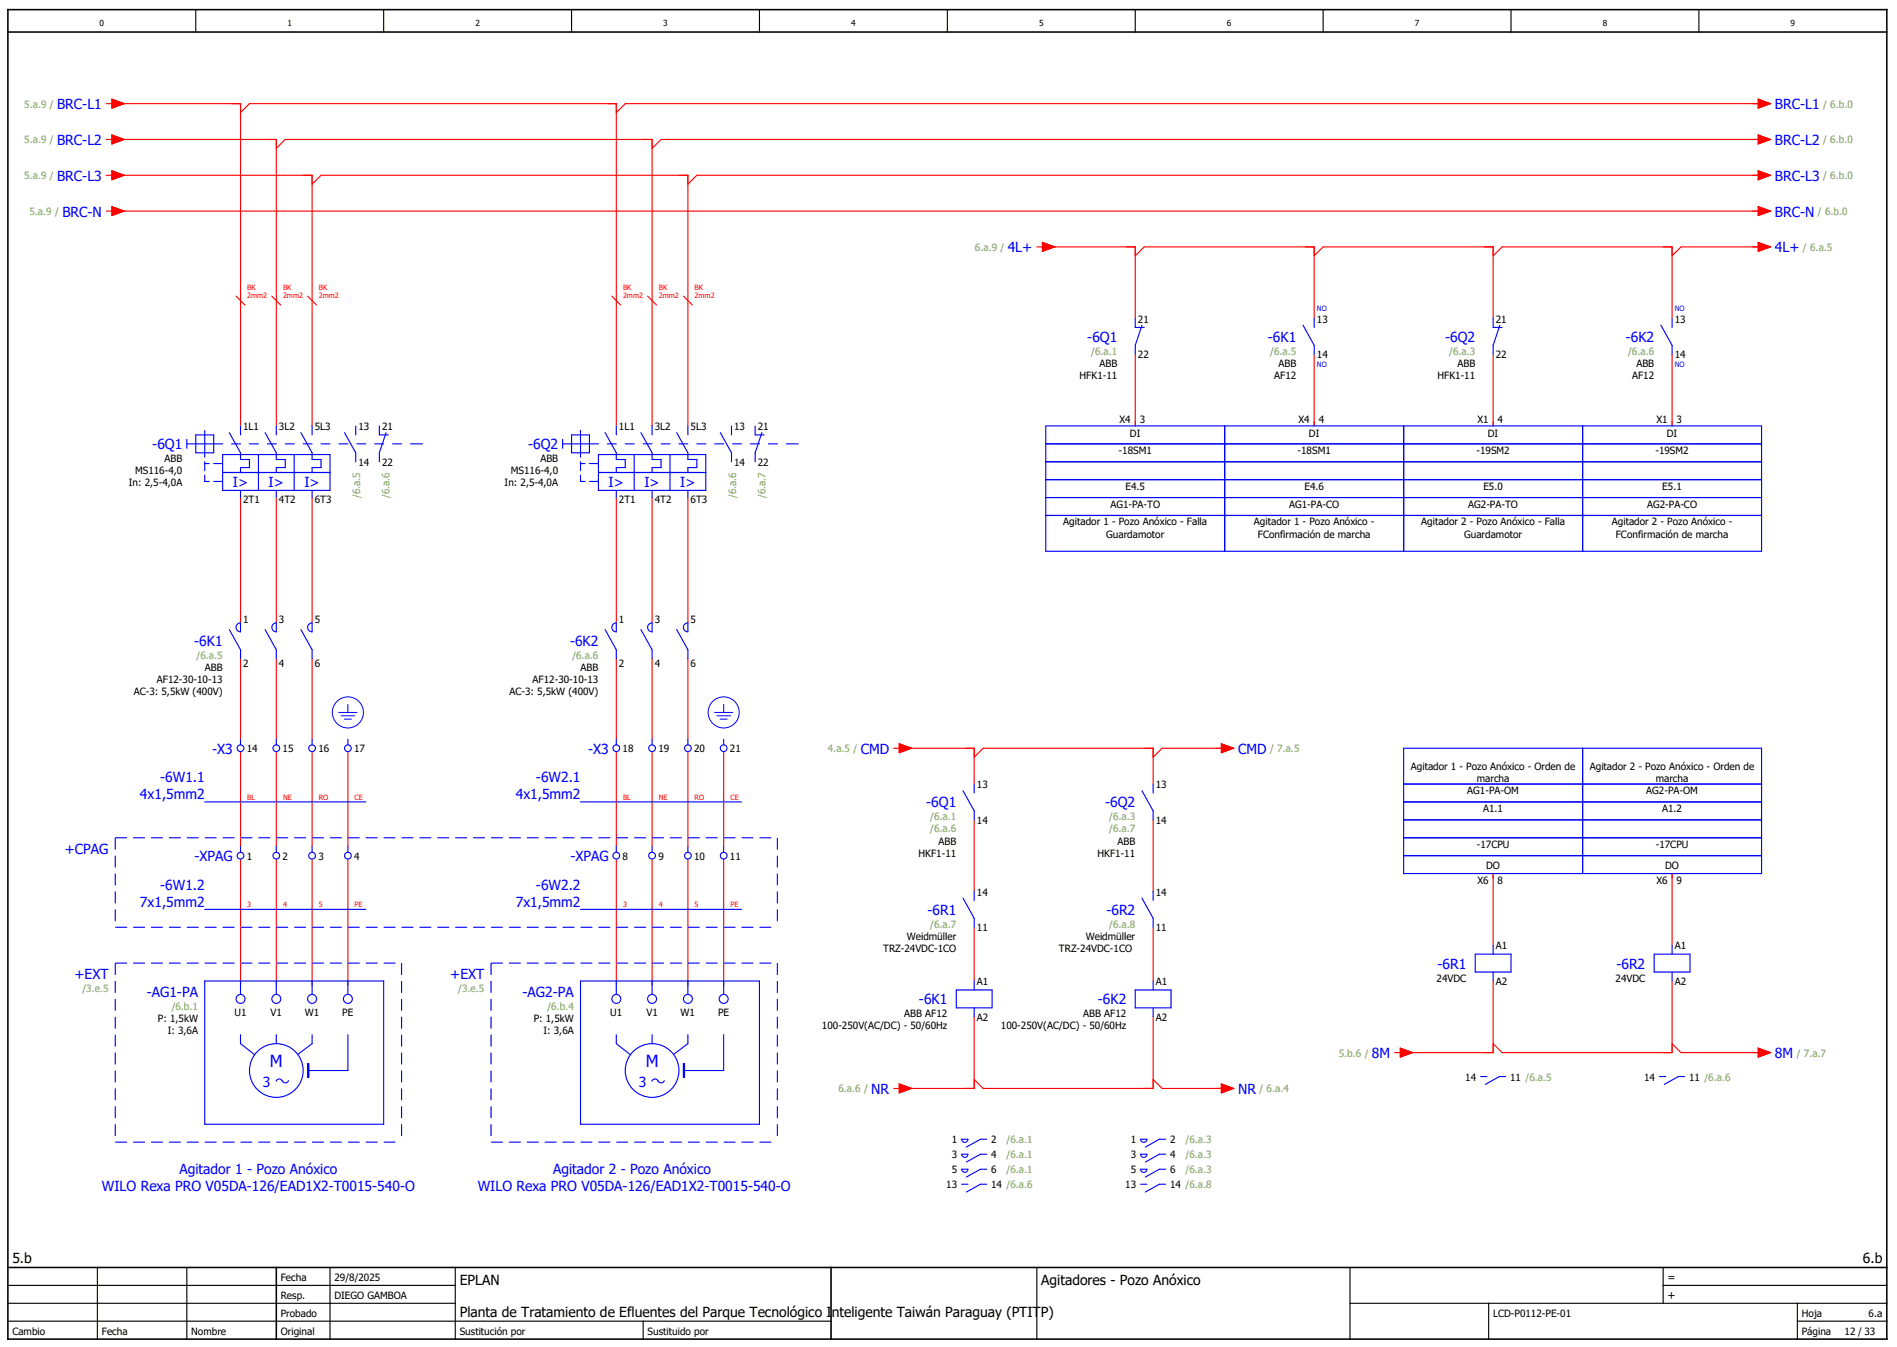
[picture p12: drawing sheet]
<svg xmlns="http://www.w3.org/2000/svg" width="424mm" height="301mm" viewBox="0 0 424 301" stroke-linecap="round" stroke-linejoin="round" font-family="sans-serif">
<g fill="none" stroke="#000" stroke-width=".25">
<path d="M43.8 2.2v5M85.8 2.2v5M127.8 2.2v5M169.8 2.2v5M211.8 2.2v5M253.8 2.2v5M295.8 2.2v5M337.8 2.2v5M379.8 2.2v5M1.8 295.2h184M1.8 291.2h100M1.8 287.2h100"/>
<path d="M21.8 283.2v16M41.8 283.2v16M73.8 283.2v16M101.8 283.2v16M143.8 295.2v4M231.8 283.2v16M301.8 291.2h120M301.8 283.2v16M332.8 291.2v8M371.8 287.2h50M371.8 283.2v8M401.8 295.2h20"/>
<path d="M401.8 291.2v8"/>
</g>
<path d="M1.8 7.2h420M1.8 2.2h420v297h-420zM1.8 283.2h420M61.8 283.2v16M185.8 283.2v16" fill="none" stroke="#000" stroke-width=".35"/>
<g fill="none" stroke="#f00" stroke-width=".25">
<path d="M23.8 23.2h1.2M23.8 31.2h1.2M23.8 39.2h1.2M25 22.2l2.8 1-2.8 1zM25 30.2l2.8 1-2.8 1zM25 38.2l2.8 1-2.8 1zM25.8 23.2h28v72M25.8 31.2h36v64M25.8 39.2h44v56M53.8 25.2l2-2h82v72M61.8 33.2l2-2h82v64M393 22.2l2.8 1-2.8 1z"/>
<path d="M393 30.2l2.8 1-2.8 1zM393 38.2l2.8 1-2.8 1zM393.8 23.2h-254l-2 2M393.8 31.2h-246l-2 2M393.8 39.2h-238l-2 2M23.8 47.2h1.2M25 46.2l2.8 1-2.8 1zM25.8 47.2h368M69.8 41.2l2-2h82v56M231.8 55.2h1.2M233 54.2l2.8 1-2.8 1zM233.8 55.2h20v16"/>
<path d="M253.8 57.2l2-2h38v16M293.8 57.2l2-2h38v16M333.8 57.2l2-2h38v16M393 46.2l2.8 1-2.8 1zM393 54.2l2.8 1-2.8 1zM393.8 55.2h-18l-2 2M52.8 66.2l2 2M60.8 66.2l2 2M68.8 66.2l2 2M136.8 66.2l2 2M144.8 66.2l2 2M152.8 66.2l2 2"/>
<path d="M253.8 79.2v16M293.8 79.2v16M333.8 79.2v16M373.8 79.2v16M53.8 111.2v28M61.8 111.2v28M69.8 111.2v28M137.8 111.2v28M145.8 111.2v28M153.8 111.2v28M53.8 147.2v18M61.8 147.2v18"/>
<path d="M69.8 147.2v18M137.8 147.2v18M145.8 147.2v18M153.8 147.2v18M53.8 167.9v21.3M61.8 167.9v21.3M69.8 167.9v21.3M77.8 167.9v21.3M137.8 167.9v21.3M145.8 167.9v21.3M153.8 167.9v21.3M161.8 167.9v21.3"/>
<path d="M199.8 167.2h1.2M201 166.2l2.8 1-2.8 1zM201.8 167.2h16v8M217.8 169.2l2-2h38v8M273 166.2l2.8 1-2.8 1zM273.8 167.2h-14l-2 2M53.8 191.9v28.3M61.8 191.9v28.3M69.8 191.9v28.3M77.8 191.9v28.3M137.8 191.9v28.3M145.8 191.9v28.3"/>
<path d="M153.8 191.9v28.3M161.8 191.9v28.3M217.8 183.2v16M257.8 183.2v16M333.8 195.2v16M373.8 195.2v16M217.8 207.2v12M257.8 207.2v12M333.8 219.2v16h-20M373.8 219.2v16h-38l-2-2M217.8 227.2v16h-16M257.8 227.2v16h-38l-2-2"/>
<path d="M311.8 235.2h1.2M313 234.2l2.8 1-2.8 1zM373.8 233.2l2 2h18M393 234.2l2.8 1-2.8 1zM199.8 243.2h1.2M201 242.2l2.8 1-2.8 1zM257.8 241.2l2 2h14M273 242.2l2.8 1-2.8 1z"/>
</g>
<g fill="none" stroke="#00f" stroke-width=".25">
<path d="M253.8 71.2v2h2M255.3 72.7l-1.5 4.5v2M291.3 72.7l2.5 4.5v2M293.8 71.2v2M333.8 71.2v2h2M335.3 72.7l-1.5 4.5v2M371.3 72.7l2.5 4.5v2M373.8 71.2v2M41.8 99.2h8M41.8 98.2v2M43.8 97.2h4v4h-4zM45.8 96.2v6"/>
<path d="M51.3 96.7l2.5 4.5v1.5h2v1.8h-2v1.1M51.8 99.2h2M53.8 95.2v2M55.8 99.2h2M59.3 96.7l2.5 4.5v1.5h2v1.8h-2v1.1M59.8 99.2h2M61.8 95.2v2M63.8 99.2h2M67.3 96.7l2.5 4.5v1.5h2v1.8h-2v1.1M67.8 99.2h2M69.8 95.2v2M71.8 99.2h2"/>
<path d="M75.8 99.2h2M77 96.7l2.5 4.5v2M79.5 95.2v2M79.8 99.2h2M83.8 99.2h2M84.8 95.2v2h2M86.3 96.7l-1.5 4.5M87.8 99.2h2M91.8 99.2h2.6M125.8 99.2h8M125.8 98.2v2M127.8 97.2h4v4h-4z"/>
<path d="M129.8 96.2v6M135.3 96.7l2.5 4.5v1.5h2v1.8h-2v1.1M135.8 99.2h2M137.8 95.2v2M139.8 99.2h2M143.3 96.7l2.5 4.5v1.5h2v1.8h-2v1.1M143.8 99.2h2M145.8 95.2v2M147.8 99.2h2M151.3 96.7l2.5 4.5v1.5h2v1.8h-2v1.1M151.8 99.2h2M153.8 95.2v2"/>
<path d="M155.8 99.2h2M159.8 99.2h2M161 96.7l2.5 4.5v2M163.5 95.2v2M163.8 99.2h2M167.8 99.2h2M168.8 95.2v2h2M170.3 96.7l-1.5 4.5v2M171.8 99.2h2M175.8 99.2h2.6M233.8 99.2h160M233.8 95.2h160v28h-160z"/>
<path d="M273.8 95.2v28M313.8 95.2v28M353.8 95.2v28M45.8 103.2v2M45.8 106.2v1.4h1M45.8 103.6h1M47.8 103.6h2M47.8 107.6h2M49.8 101.6h24v8h-24zM49.8 105.6h24M53.8 109.6v1.6M57.8 101.6v8"/>
<path d="M61.8 109.6v1.6M65.8 101.6v8M69.8 109.6v1.6M84.8 101.2v2M129.8 103.6h1M129.8 106.2v1.4h1M129.8 103.2v2M131.8 103.6h2M131.8 107.6h2M133.8 101.6h24v8h-24zM133.8 105.6h24M137.8 109.6v1.6"/>
<path d="M141.8 101.6v8M145.8 109.6v1.6M149.8 101.6v8M153.8 109.6v1.6M233.8 103.2h160M233.8 107.2h160M233.8 111.2h160M233.8 115.2h160M53.1 139.4l.7-.2v2a1 1 0 0 1-1-.7 1 1 0 0 1 .3-1.1zM61.1 139.4l.7-.2v2a1 1 0 0 1-1-.7 1 1 0 0 1 .3-1.1zM69.1 139.4l.7-.2v2a1 1 0 0 1-1-.7 1 1 0 0 1 .3-1.1zM137.1 139.4l.7-.2v2a1 1 0 0 1-1-.7 1 1 0 0 1 .3-1.1z"/>
<path d="M145.1 139.4l.7-.2v2a1 1 0 0 1-1-.7 1 1 0 0 1 .3-1.1zM153.1 139.4l.7-.2v2a1 1 0 0 1-1-.7 1 1 0 0 1 .3-1.1zM51.3 140.7l2.5 4.5M53.8 145.2v2M59.3 140.7l2.5 4.5M61.8 145.2v2M67.3 140.7l2.5 4.5M69.8 145.2v2M135.3 140.7l2.5 4.5M137.8 145.2v2M143.3 140.7l2.5 4.5M145.8 145.2v2"/>
<path d="M151.3 140.7l2.5 4.5M153.8 145.2v2M45.8 179.2h36M53.8 165.2v1.2M61.8 165.2v1.2M69.8 165.2v1.2M77.8 165.2v1.2M129.8 179.2h36M137.8 165.2v1.2M145.8 165.2v1.2M153.8 165.2v1.2M161.8 165.2v1.2"/>
<path d="M215.3 176.7l2.5 4.5v2M217.8 175.2v2M255.3 176.7l2.5 4.5v2M257.8 175.2v2M313.8 179.2h80M313.8 167.2h80v28h-80zM313.8 175.2h80M353.8 167.2v28M53.8 189.2v1.2M61.8 189.2v1.2M69.8 189.2v1.2M77.8 189.2v1.2"/>
<path d="M137.8 189.2v1.2M145.8 189.2v1.2M153.8 189.2v1.2M161.8 189.2v1.2M217.8 199.2v2M257.8 199.2v2M313.8 183.2h80M313.8 191.2h80M313.8 187.2h80M45.8 219.2h40v32h-40zM45.8 203.2h36M53.8 219.2v3"/>
<path d="M61.8 219.2v3M69.8 219.2v3M77.8 219.2v3M129.8 219.2h40v32h-40zM129.8 203.2h36M137.8 219.2v3M145.8 219.2v3M153.8 219.2v3M161.8 219.2v3M215.3 200.7l2.5 4.5v2M217.8 219.2v2M255.3 200.7l2.5 4.5v2"/>
<path d="M257.8 219.2v2M329.8 213.2h8v4h-8zM333.8 211.2v2M333.8 217.2v2M369.8 213.2h8v4h-8zM373.8 211.2v2M373.8 217.2v2M53.8 231.2v2l3.1 2.4M61.8 231.2v2M68.8 237.7h.2v3h-.2zM69.8 231.2v2l-3.2 2.4M77.8 231.2v8h-9"/>
<path d="M137.8 231.2v2l3.1 2.4M145.8 231.2v2M152.8 237.7h.2v3h-.2zM153.8 231.2v2l-3.2 2.4M161.8 231.2v8h-9M213.8 221.2h8v4h-8zM217.8 225.2v2M253.8 221.2h8v4h-8zM257.8 225.2v2M61.7 241.5l.1-.2a.75 .75 0 0 1 1.3 .2M63.1 241.4a.75 .75 0 0 0 .7 .5 .75 .75 0 0 0 .7-.5M145.7 241.5l.1-.2a.75 .75 0 0 1 1.3 .2"/>
<path d="M147.1 241.4a.75 .75 0 0 0 .7 .5 .75 .75 0 0 0 .7-.5M215 254.5h1.4a.7 .7 0 0 1-.7 .7 .7 .7 0 0 1-.7-.7zM215 257.9h1.4a.7 .7 0 0 1-.7 .7 .7 .7 0 0 1-.7-.7zM220.6 254.5h-1.4l-3.2 1.8M220.6 257.9h-1.4l-3.2 1.7M255 254.5h1.4a.7 .7 0 0 1-.7 .7 .7 .7 0 0 1-.7-.7zM255 257.9h1.4a.7 .7 0 0 1-.7 .7 .7 .7 0 0 1-.7-.7zM260.6 254.5h-1.4l-3.2 1.8M260.6 257.9h-1.4l-3.2 1.7M331 240.5h1.4M336.6 240.5h-1.4l-3.2 1.8M371 240.5h1.4"/>
<path d="M376.6 240.5h-1.4l-3.2 1.8M215 261.2h1.4a.7 .7 0 0 1-.7 .7 .7 .7 0 0 1-.7-.7zM215 264.6h1.4M220.6 261.2h-1.4l-3.2 1.8M220.6 264.6h-1.4l-3.2 1.7M255 261.2h1.4a.7 .7 0 0 1-.7 .7 .7 .7 0 0 1-.7-.7zM255 264.6h1.4M260.6 261.2h-1.4l-3.2 1.8M260.6 264.6h-1.4l-3.2 1.7"/>
<circle cx="53.8" cy="167.2" r=".75"/>
<circle cx="61.8" cy="167.2" r=".75"/>
<circle cx="69.8" cy="167.2" r=".75"/>
<circle cx="77.8" cy="167.2" r=".75"/>
<circle cx="137.8" cy="167.2" r=".75"/>
<circle cx="145.8" cy="167.2" r=".75"/>
<circle cx="153.8" cy="167.2" r=".75"/>
<circle cx="161.8" cy="167.2" r=".75"/>
<circle cx="53.8" cy="191.2" r=".75"/>
<circle cx="61.8" cy="191.2" r=".75"/>
<circle cx="69.8" cy="191.2" r=".75"/>
<circle cx="77.8" cy="191.2" r=".75"/>
<circle cx="137.8" cy="191.2" r=".75"/>
<circle cx="145.8" cy="191.2" r=".75"/>
<circle cx="153.8" cy="191.2" r=".75"/>
<circle cx="161.8" cy="191.2" r=".75"/>
<circle cx="53.8" cy="223.2" r="1"/>
<circle cx="61.8" cy="239.2" r="6"/>
<circle cx="61.8" cy="223.2" r="1"/>
<circle cx="69.8" cy="223.2" r="1"/>
<circle cx="77.8" cy="223.2" r="1"/>
<circle cx="137.8" cy="223.2" r="1"/>
<circle cx="145.8" cy="239.2" r="6"/>
<circle cx="145.8" cy="223.2" r="1"/>
<circle cx="153.8" cy="223.2" r="1"/>
<circle cx="161.8" cy="223.2" r="1"/>
</g>
<g fill="#00f" stroke="#00f" stroke-width=".22">
<path d="M68.8 237.7h.2v3h-.2z"/>
<path d="M152.8 237.7h.2v3h-.2z"/>
</g>
<path d="M25.8 187.2h148M25.8 187.2v20M173.8 187.2v20M25.8 215.2h64M25.8 215.2v40M25.8 207.2h148M89.8 215.2v40M109.8 215.2h64M109.8 215.2v40M173.8 215.2v40M25.8 255.2h64M109.8 255.2h64" fill="none" stroke="#00f" stroke-width=".25" stroke-dasharray="2.6 1.4" stroke-linecap="butt"/>
<g fill="none" stroke="#00f" stroke-width=".22">
<path d="M75.8 159.2h4M76.3 159.9h3M77.8 157.4v1.8M159.8 159.2h4M160.3 159.9h3M161.8 157.4v1.8M77 160.7h1.5M161 160.7h1.5"/>
<circle cx="77.8" cy="159.2" r="3.5"/>
<circle cx="161.8" cy="159.2" r="3.5"/>
</g>
<g fill="#f00" stroke="#f00" stroke-width=".22">
<path d="M25 22.2l2.8 1-2.8 1z"/>
<path d="M25 30.2l2.8 1-2.8 1z"/>
<path d="M25 38.2l2.8 1-2.8 1z"/>
<path d="M25 46.2l2.8 1-2.8 1z"/>
<path d="M201 242.2l2.8 1-2.8 1z"/>
<path d="M201 166.2l2.8 1-2.8 1z"/>
<path d="M393 22.2l2.8 1-2.8 1z"/>
<path d="M393 30.2l2.8 1-2.8 1z"/>
<path d="M393 38.2l2.8 1-2.8 1z"/>
<path d="M393 46.2l2.8 1-2.8 1z"/>
<path d="M273 166.2l2.8 1-2.8 1z"/>
<path d="M273 242.2l2.8 1-2.8 1z"/>
<path d="M233 54.2l2.8 1-2.8 1z"/>
<path d="M393 54.2l2.8 1-2.8 1z"/>
<path d="M393 234.2l2.8 1-2.8 1z"/>
<path d="M313 234.2l2.8 1-2.8 1z"/>
</g>
<g font-size="3.7" fill="#00f">
<text x="60.3" y="238.4">M</text>
<text x="144.3" y="238.4">M</text>
</g>
<g font-size="3.1" fill="#00f">
<text x="12.8" y="24.4">BRC-L1</text>
<text x="396.8" y="24.4">BRC-L1</text>
<text x="12.8" y="32.4">BRC-L2</text>
<text x="396.8" y="32.4">BRC-L2</text>
<text x="12.8" y="40.4">BRC-L3</text>
<text x="396.8" y="40.4">BRC-L3</text>
<text x="13.9" y="48.4">BRC-N</text>
<text x="396.8" y="48.4">BRC-N</text>
<text x="225.3" y="56.4">4L+</text>
<text x="396.8" y="56.4">4L+</text>
<text x="243" y="76.4">-6Q1</text>
<text x="283.4" y="76.4">-6K1</text>
<text x="323" y="76.4">-6Q2</text>
<text x="363.4" y="76.4">-6K2</text>
<text x="34" y="100.4">-6Q1</text>
<text x="118" y="100.4">-6Q2</text>
<text x="52.1" y="108.8">I&gt;</text>
<text x="60.1" y="108.8">I&gt;</text>
<text x="68" y="108.8">I&gt;</text>
<text x="136.1" y="108.8">I&gt;</text>
<text x="144.1" y="108.8">I&gt;</text>
<text x="152" y="108.8">I&gt;</text>
<text x="43.4" y="144.4">-6K1</text>
<text x="127.4" y="144.4">-6K2</text>
<text x="47.4" y="168.4">-X3</text>
<text x="131.4" y="168.4">-X3</text>
<text x="192.4" y="168.4">CMD</text>
<text x="276.8" y="168.4">CMD</text>
<text x="31.3" y="178.5">4x1,5mm2</text>
<text x="35.8" y="174.8">-6W1.1</text>
<text x="115.3" y="178.5">4x1,5mm2</text>
<text x="119.8" y="174.8">-6W2.1</text>
<text x="207" y="180.4">-6Q1</text>
<text x="247" y="180.4">-6Q2</text>
<text x="14.5" y="190.8">+CPAG</text>
<text x="43.5" y="192.4">-XPAG</text>
<text x="127.5" y="192.4">-XPAG</text>
<text x="31.3" y="202.5">7x1,5mm2</text>
<text x="35.8" y="198.8">-6W1.2</text>
<text x="115.3" y="202.5">7x1,5mm2</text>
<text x="119.8" y="198.8">-6W2.2</text>
<text x="207.3" y="204.4">-6R1</text>
<text x="247.3" y="204.4">-6R2</text>
<text x="16.6" y="218.8">+EXT</text>
<text x="100.6" y="218.8">+EXT</text>
<text x="321.3" y="216.4">-6R1</text>
<text x="361.3" y="216.4">-6R2</text>
<text x="32.8" y="222.8">-AG1-PA</text>
<text x="116.8" y="222.8">-AG2-PA</text>
<text x="205.4" y="224.4">-6K1</text>
<text x="245.4" y="224.4">-6K2</text>
<text x="306.7" y="236.4">8M</text>
<text x="396.8" y="236.4">8M</text>
<text x="58.8" y="242.9">3</text>
<text x="142.8" y="242.9">3</text>
<text x="194.8" y="244.4">NR</text>
<text x="276.8" y="244.4">NR</text>
<text x="40.1" y="262.3">Agitador 1 - Pozo Anóxico</text>
<text x="123.6" y="262.3">Agitador 2 - Pozo Anóxico</text>
<text x="22.8" y="266">WILO Rexa PRO V05DA-126/EAD1X2-T0015-540-O</text>
<text x="106.8" y="266">WILO Rexa PRO V05DA-126/EAD1X2-T0015-540-O</text>
</g>
<g font-size="3.1">
<text x="2.8" y="282.2">5.b</text>
<text x="102.8" y="287.2">EPLAN</text>
<text x="232.8" y="287.2">Agitadores - Pozo Anóxico</text>
<text x="416.4" y="282.2">6.b</text>
<text x="102.8" y="294.2">Planta de Tratamiento de Efluentes del Parque Tecnológico Inteligente Taiwán Paraguay (PTITP)</text>
</g>
<g font-size="2.5">
<text x="372.8" y="286.2">=</text>
<text x="372.8" y="290.2">+</text>
</g>
<g font-size="2.2" fill="#7ca552">
<text x="5.4" y="24">5.a.9 /</text>
<text x="407.5" y="24">/ 6.b.0</text>
<text x="5.4" y="32">5.a.9 /</text>
<text x="407.5" y="32">/ 6.b.0</text>
<text x="5.4" y="40">5.a.9 /</text>
<text x="407.5" y="40">/ 6.b.0</text>
<text x="6.6" y="48">5.a.9 /</text>
<text x="406.4" y="48">/ 6.b.0</text>
<text x="217.9" y="56">6.a.9 /</text>
<text x="403" y="56">/ 6.a.5</text>
<text x="243.9" y="79.3">/6.a.1</text>
<text x="283.9" y="79.3">/6.a.5</text>
<text x="323.9" y="79.3">/6.a.3</text>
<text x="363.9" y="79.3">/6.a.6</text>
<text x="80.5" y="111.3" transform="rotate(-90 80.5 111.3)">/6.a.5</text>
<text x="87.1" y="111.3" transform="rotate(-90 87.1 111.3)">/6.a.6</text>
<text x="164.5" y="111.3" transform="rotate(-90 164.5 111.3)">/6.a.6</text>
<text x="171.1" y="111.3" transform="rotate(-90 171.1 111.3)">/6.a.7</text>
<text x="43.9" y="147.3">/6.a.5</text>
<text x="127.9" y="147.3">/6.a.6</text>
<text x="185.1" y="168">4.a.5 /</text>
<text x="283.9" y="168">/ 7.a.5</text>
<text x="207.9" y="183.3">/6.a.1</text>
<text x="207.9" y="186">/6.a.6</text>
<text x="247.9" y="183.3">/6.a.3</text>
<text x="247.9" y="186">/6.a.7</text>
<text x="207.9" y="207.3">/6.a.7</text>
<text x="247.9" y="207.3">/6.a.8</text>
<text x="18.4" y="221.6">/3.e.5</text>
<text x="102.4" y="221.6">/3.e.5</text>
<text x="38.4" y="225.6">/6.b.1</text>
<text x="122.4" y="225.6">/6.b.4</text>
<text x="299.3" y="236">5.b.6 /</text>
<text x="401.6" y="236">/ 7.a.7</text>
<text x="187.4" y="244">6.a.6 /</text>
<text x="281.5" y="244">/ 6.a.4</text>
<text x="225" y="255.4">/6.a.1</text>
<text x="265" y="255.4">/6.a.3</text>
<text x="225" y="258.7">/6.a.1</text>
<text x="225" y="262.1">/6.a.1</text>
<text x="265" y="258.7">/6.a.3</text>
<text x="265" y="262.1">/6.a.3</text>
</g>
<g font-size="2.2">
<text x="254.4" y="72.1">21</text>
<text x="294.4" y="72.1">13</text>
<text x="334.4" y="72.1">21</text>
<text x="374.4" y="72.1">13</text>
<text x="245.8" y="82">ABB</text>
<text x="254.4" y="80">22</text>
<text x="285.8" y="82">ABB</text>
<text x="294.4" y="80">14</text>
<text x="325.8" y="82">ABB</text>
<text x="334.4" y="80">22</text>
<text x="365.8" y="82">ABB</text>
<text x="374.4" y="80">14</text>
<text x="241.3" y="84.7">HFK1-11</text>
<text x="284.8" y="84.7">AF12</text>
<text x="321.3" y="84.7">HFK1-11</text>
<text x="364.8" y="84.7">AF12</text>
<text x="250.2" y="94.5">X4</text>
<text x="254.8" y="94.5">3</text>
<text x="290.2" y="94.5">X4</text>
<text x="294.8" y="94.5">4</text>
<text x="330.2" y="94.5">X1</text>
<text x="334.8" y="94.5">4</text>
<text x="370.2" y="94.5">X1</text>
<text x="374.8" y="94.5">3</text>
<text x="54.4" y="96.1">1L1</text>
<text x="62.4" y="96.1">3L2</text>
<text x="70.4" y="96.1">5L3</text>
<text x="80.1" y="96.1">13</text>
<text x="85.4" y="96.1">21</text>
<text x="138.4" y="96.1">1L1</text>
<text x="146.4" y="96.1">3L2</text>
<text x="154.4" y="96.1">5L3</text>
<text x="164.1" y="96.1">13</text>
<text x="169.4" y="96.1">21</text>
<text x="250" y="101.4">-18SM1</text>
<text x="252.6" y="97.6">DI</text>
<text x="290" y="101.4">-18SM1</text>
<text x="292.6" y="97.6">DI</text>
<text x="330" y="101.4">-19SM2</text>
<text x="332.6" y="97.6">DI</text>
<text x="370" y="101.4">-19SM2</text>
<text x="372.6" y="97.6">DI</text>
<text x="30.2" y="106">MS116-4,0</text>
<text x="36.8" y="103.3">ABB</text>
<text x="80.1" y="104">14</text>
<text x="85.4" y="104">22</text>
<text x="114.2" y="106">MS116-4,0</text>
<text x="120.8" y="103.3">ABB</text>
<text x="164.1" y="104">14</text>
<text x="169.4" y="104">22</text>
<text x="28.8" y="108.7">In: 2,5-4,0A</text>
<text x="54.4" y="112.4">2T1</text>
<text x="62.4" y="112.4">4T2</text>
<text x="70.4" y="112.4">6T3</text>
<text x="112.8" y="108.7">In: 2,5-4,0A</text>
<text x="138.4" y="112.4">2T1</text>
<text x="146.4" y="112.4">4T2</text>
<text x="154.4" y="112.4">6T3</text>
<text x="248.2" y="113.4">AG1-PA-TO</text>
<text x="251.6" y="109.4">E4.5</text>
<text x="288.2" y="113.4">AG1-PA-CO</text>
<text x="291.6" y="109.4">E4.6</text>
<text x="328.2" y="113.4">AG2-PA-TO</text>
<text x="331.6" y="109.4">E5.0</text>
<text x="368.2" y="113.4">AG2-PA-CO</text>
<text x="371.6" y="109.4">E5.1</text>
<text x="237.7" y="117.4">Agitador 1 - Pozo Anóxico - Falla</text>
<text x="280.3" y="117.4">Agitador 1 - Pozo Anóxico -</text>
<text x="317.7" y="117.4">Agitador 2 - Pozo Anóxico - Falla</text>
<text x="360.3" y="117.4">Agitador 2 - Pozo Anóxico -</text>
<text x="247.3" y="120.1">Guardamotor</text>
<text x="281.2" y="120.1">FConfirmación de marcha</text>
<text x="327.3" y="120.1">Guardamotor</text>
<text x="361.2" y="120.1">FConfirmación de marcha</text>
<text x="54.4" y="139.1">1</text>
<text x="62.4" y="139.1">3</text>
<text x="70.4" y="139.1">5</text>
<text x="138.4" y="139.1">1</text>
<text x="146.4" y="139.1">3</text>
<text x="154.4" y="139.1">5</text>
<text x="45.8" y="150">ABB</text>
<text x="54.4" y="149">2</text>
<text x="62.4" y="149">4</text>
<text x="70.4" y="149">6</text>
<text x="129.8" y="150">ABB</text>
<text x="138.4" y="149">2</text>
<text x="146.4" y="149">4</text>
<text x="154.4" y="149">6</text>
<text x="29.9" y="155.4">AC-3: 5,5kW (400V)</text>
<text x="35.1" y="152.7">AF12-30-10-13</text>
<text x="113.9" y="155.4">AC-3: 5,5kW (400V)</text>
<text x="119.1" y="152.7">AF12-30-10-13</text>
<text x="55.2" y="168">14</text>
<text x="63.2" y="168">15</text>
<text x="71.2" y="168">16</text>
<text x="79.2" y="168">17</text>
<text x="139.2" y="168">18</text>
<text x="147.2" y="168">19</text>
<text x="155.2" y="168">20</text>
<text x="163.2" y="168">21</text>
<text x="315.4" y="172">Agitador 1 - Pozo Anóxico - Orden de</text>
<text x="355.4" y="172">Agitador 2 - Pozo Anóxico - Orden de</text>
<text x="218.4" y="176.1">13</text>
<text x="258.4" y="176.1">13</text>
<text x="328" y="177.4">AG1-PA-OM</text>
<text x="330.1" y="174.7">marcha</text>
<text x="368" y="177.4">AG2-PA-OM</text>
<text x="370.1" y="174.7">marcha</text>
<text x="218.4" y="184">14</text>
<text x="258.4" y="184">14</text>
<text x="331.5" y="181.4">A1.1</text>
<text x="371.5" y="181.4">A1.2</text>
<text x="205.3" y="191.4">HKF1-11</text>
<text x="209.8" y="188.7">ABB</text>
<text x="245.3" y="191.4">HKF1-11</text>
<text x="249.8" y="188.7">ABB</text>
<text x="330.1" y="189.4">-17CPU</text>
<text x="370.1" y="189.4">-17CPU</text>
<text x="55.2" y="192">1</text>
<text x="63.2" y="192">2</text>
<text x="71.2" y="192">3</text>
<text x="79.2" y="192">4</text>
<text x="139.2" y="192">8</text>
<text x="147.2" y="192">9</text>
<text x="155.2" y="192">10</text>
<text x="163.2" y="192">11</text>
<text x="330.2" y="197.6">X6</text>
<text x="332.2" y="194.2">DO</text>
<text x="334.8" y="197.6">8</text>
<text x="370.2" y="197.6">X6</text>
<text x="372.2" y="194.2">DO</text>
<text x="374.8" y="197.6">9</text>
<text x="218.4" y="200.1">14</text>
<text x="258.4" y="200.1">14</text>
<text x="202.7" y="210">Weidmüller</text>
<text x="218.4" y="208">11</text>
<text x="242.7" y="210">Weidmüller</text>
<text x="258.4" y="208">11</text>
<text x="197.4" y="212.7">TRZ-24VDC-1CO</text>
<text x="236.7" y="212.7">TRZ-24VDC-1CO</text>
<text x="334.4" y="212.1">A1</text>
<text x="374.4" y="212.1">A1</text>
<text x="218.4" y="220.1">A1</text>
<text x="258.4" y="220.1">A1</text>
<text x="321.1" y="219.3">24VDC</text>
<text x="334.4" y="220">A2</text>
<text x="361.1" y="219.3">24VDC</text>
<text x="374.4" y="220">A2</text>
<text x="52.4" y="226.9">U1</text>
<text x="60.5" y="226.9">V1</text>
<text x="68.1" y="226.9">W1</text>
<text x="76.5" y="226.9">PE</text>
<text x="136.4" y="226.9">U1</text>
<text x="144.5" y="226.9">V1</text>
<text x="152.1" y="226.9">W1</text>
<text x="160.5" y="226.9">PE</text>
<text x="202.1" y="227.3">ABB AF12</text>
<text x="218.4" y="228">A2</text>
<text x="242.1" y="227.3">ABB AF12</text>
<text x="258.4" y="228">A2</text>
<text x="35.3" y="228.3">P: 1,5kW</text>
<text x="37.5" y="231">I: 3,6A</text>
<text x="119.3" y="228.3">P: 1,5kW</text>
<text x="121.5" y="231">I: 3,6A</text>
<text x="183.7" y="230">100-250V(AC/DC) - 50/60Hz</text>
<text x="223.7" y="230">100-250V(AC/DC) - 50/60Hz</text>
<text x="327.5" y="241.4">14</text>
<text x="337.6" y="241.4">11 /6.a.5</text>
<text x="367.5" y="241.4">14</text>
<text x="377.6" y="241.4">11 /6.a.6</text>
<text x="212.7" y="255.4">1</text>
<text x="221.6" y="255.4">2</text>
<text x="252.7" y="255.4">1</text>
<text x="261.6" y="255.4">2</text>
<text x="212.7" y="258.7">3</text>
<text x="212.7" y="262.1">5</text>
<text x="221.6" y="258.7">4</text>
<text x="221.6" y="262.1">6</text>
<text x="252.7" y="258.7">3</text>
<text x="252.7" y="262.1">5</text>
<text x="261.6" y="258.7">4</text>
<text x="261.6" y="262.1">6</text>
<text x="211.5" y="265.4">13</text>
<text x="221.6" y="265.4">14 /6.a.6</text>
<text x="251.5" y="265.4">13</text>
<text x="261.6" y="265.4">14 /6.a.8</text>
<text x="62.8" y="286.2">Fecha</text>
<text x="74.8" y="286.2">29/8/2025</text>
<text x="62.8" y="290.2">Resp.</text>
<text x="74.8" y="290.2">DIEGO GAMBOA</text>
<text x="2.8" y="298.2">Cambio</text>
<text x="22.8" y="298.2">Fecha</text>
<text x="42.8" y="298.2">Nombre</text>
<text x="62.8" y="298.2">Original</text>
<text x="62.8" y="294.2">Probado</text>
<text x="102.8" y="298.2">Sustitución por</text>
<text x="144.8" y="298.2">Sustituido por</text>
<text x="333.8" y="294.2">LCD-P0112-PE-01</text>
<text x="402.8" y="294.2">Hoja</text>
<text x="402.8" y="298.2">Página</text>
<text x="412.3" y="298.2">12 / 33</text>
<text x="417.7" y="294.2">6.a</text>
</g>
<g font-size="1.9">
<text x="22.3" y="5.8">0</text>
<text x="64.3" y="5.8">1</text>
<text x="106.3" y="5.8">2</text>
<text x="148.3" y="5.8">3</text>
<text x="190.3" y="5.8">4</text>
<text x="232.3" y="5.8">5</text>
<text x="274.3" y="5.8">6</text>
<text x="316.3" y="5.8">7</text>
<text x="358.3" y="5.8">8</text>
<text x="400.3" y="5.8">9</text>
</g>
<g font-size="1.6" fill="#f00">
<text x="55.3" y="64.7">BK</text>
<text x="63.3" y="64.7">BK</text>
<text x="71.3" y="64.7">BK</text>
<text x="139.3" y="64.7">BK</text>
<text x="147.3" y="64.7">BK</text>
<text x="155.3" y="64.7">BK</text>
<text x="55.3" y="66.7">2mm2</text>
<text x="63.3" y="66.7">2mm2</text>
<text x="71.3" y="66.7">2mm2</text>
<text x="139.3" y="66.7">2mm2</text>
<text x="147.3" y="66.7">2mm2</text>
<text x="155.3" y="66.7">2mm2</text>
<text x="55.3" y="178.7">BL</text>
<text x="63.3" y="178.7">NE</text>
<text x="71.3" y="178.7">RO</text>
<text x="79.3" y="178.7">CE</text>
<text x="139.3" y="178.7">BL</text>
<text x="147.3" y="178.7">NE</text>
<text x="155.3" y="178.7">RO</text>
<text x="163.3" y="178.7">CE</text>
<text x="55.3" y="202.7">3</text>
<text x="63.3" y="202.7">4</text>
<text x="71.3" y="202.7">5</text>
<text x="79.3" y="202.7">PE</text>
<text x="139.3" y="202.7">3</text>
<text x="147.3" y="202.7">4</text>
<text x="155.3" y="202.7">5</text>
<text x="163.3" y="202.7">PE</text>
</g>
<g font-size="1.6" fill="#00f">
<text x="294.4" y="69.5">NO</text>
<text x="374.4" y="69.5">NO</text>
<text x="294.4" y="82.1">NO</text>
<text x="374.4" y="82.1">NO</text>
</g>
</svg>
